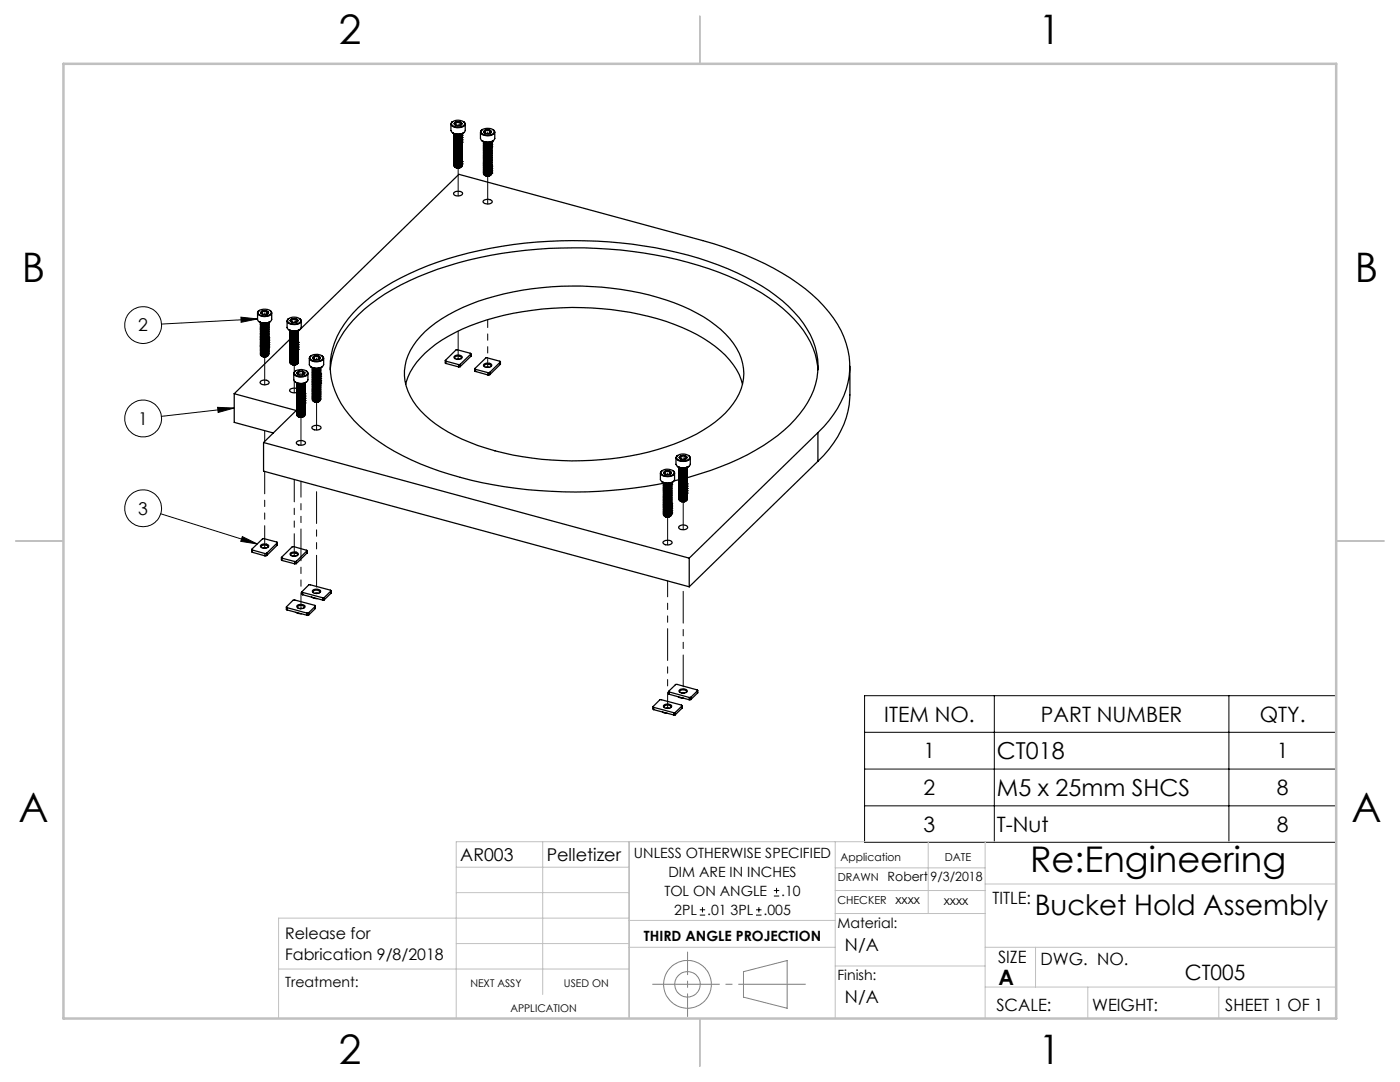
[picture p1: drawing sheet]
<svg xmlns="http://www.w3.org/2000/svg" width="279mm" height="216mm" viewBox="0 0 279 216" stroke-linecap="round" stroke-linejoin="round" font-family="sans-serif">
<g fill="none" stroke="#000" stroke-width=".2">
<path d="M48.1 63.3l3.3 .3-3.3 .7zM51.4 63.6l-19.2 1.1M43.4 81.3l3.3 .1-3.2 .9zM46.7 81.4l-14.5 1.7M32.1 102.5l19.3 6M48.4 107.1l3 1.4-3.4-.5zM172.5 138.8h94.2v29.3h-94.2zM198.4 138.8v29.3M245.3 138.8v29.3M172.5 153.5h94.2M172.5 146.1h94.2M154.4 178.8h1.1"/>
<path d="M154.4 177.7h1.1M155 177.2v1.1M172.5 160.8h94.2M139.7 182.6h1M139.7 181.5h1M140.2 181v1.1M150.9 182.6h1.1M150.9 181.5h1.1M151.4 181v1.1"/>
<circle cx="28.6" cy="64.9" r="3.7"/>
<circle cx="28.6" cy="83.5" r="3.7"/>
<circle cx="28.6" cy="101.4" r="3.7"/>
</g>
<g fill="none" stroke="#808080" stroke-width=".2">
<path d="M148.4 193.9l8.7-2.2v9.5l-8.7-2.2z"/>
<circle cx="137.2" cy="196.4" r="2.54"/>
<circle cx="137.2" cy="196.4" r="4.8"/>
</g>
<path d="M130.2 196.4h30.5" fill="none" stroke="#808080" stroke-width=".2" stroke-dasharray="15.2 1.3 1.3 1.3" stroke-dashoffset="1.9"/>
<path d="M137.2 190v12.8" fill="none" stroke="#808080" stroke-width=".2" stroke-dasharray="15.2 1.3 1.3 1.3" stroke-dashoffset="10.7"/>
<g fill="none" stroke="#c0c0c0" stroke-width=".2">
<path d="M91.1 178.1h34.5M91.1 173h34.5M108.3 168v30.4M125.6 168v35.2M166.7 168v35.2M166.7 177.7h29.9M166.7 173.2h29.9M185.2 168v14.3M196.6 168v35.2M196.6 176.4h70.1M266.7 168h-175.6v35.2M55.6 193.4h70"/>
<path d="M91.1 188.3h34.5M125.6 189h41.1M125.6 183.7h41.1M125.6 183.2h-70v20M166.7 182.3h29.9M166.7 192.8h29.9M196.6 197h70M196.6 189h70.1M206.7 189v8M217.1 197v6.2M243.2 197v6.2"/>
</g>
<path d="M139.7 3.2v9.5M3.1 107.9h9.6M266.7 107.9h9.5M139.7 203.2v9.6" fill="none" stroke="#c0c0c0" stroke-width=".25"/>
<path d="M12.7 12.7h254v190.5h-254z" fill="none" stroke="#c0c0c0" stroke-width=".5"/>
<path d="M48.4 107.1l3 1.4-3.4-.5zM43.4 81.3l3.3 .1-3.2 .9zM48.1 63.3l3.3 .3-3.3 .7z" fill="#000"/>
<g fill="none" stroke="#000" stroke-width=".25">
<path d="M90 24.8v1.2a1.75 1.75 0 0 0 2.9 0v-1.2M90.2 24.3a1.93 1.93 0 0 1 2.5 .2 .93 .93 0 0 1-1.2 .9l-.4-.1a.92 .92 0 0 1-1-.7zM90.3 26.5a2.08 2.08 0 0 0 2.3 0M90.3 24.3a.5 .5 0 0 0-.3 .5 .5 .5 0 0 0 .3 .4 1.87 1.87 0 0 0 2.6-.4l-.4-.5M90.5 38.5a1.19 1.19 0 0 1 1.8 .1 1.16 1.16 0 0 1-1.8 .1zM90.6 31.2h.1M90.6 30.8h.1M90.6 30.3h.1M90.6 29.8h.1M90.6 31.9a1 1 0 0 0 1.7-.1 .99 .99 0 0 1-1.7 .1zM90.6 31.2a1.03 1.03 0 0 0 1.7-.1 .97 .97 0 0 1-1.7 .1zM90.6 31a1.02 1.02 0 0 0 1.7-.1 1.02 1.02 0 0 1-1.7 .1z"/>
<path d="M90.6 29.6a1 1 0 0 0 1.7-.1 .95 .95 0 0 1-1.7 .1zM90.6 29.4a1.03 1.03 0 0 0 1.7-.2 .97 .97 0 0 1-1.7 .2zM90.6 29.1a1 1 0 0 0 1.7-.1 .95 .95 0 0 1-1.7 .1zM90.6 28.7a1.02 1.02 0 0 0 1.7-.1 .98 .98 0 0 1-1.7 .1zM90.6 28a1.05 1.05 0 0 0 1.7-.1 1 1 0 0 1-1.7 .1zM90.6 27.8a1 1 0 0 0 1.7-.1 .95 .95 0 0 1-1.7 .1zM90.6 27.6a1.05 1.05 0 0 0 1.7-.2 1 1 0 0 1-1.7 .2zM90.6 27.3a1 1 0 0 0 1.7-.1 .95 .95 0 0 1-1.7 .1zM90.6 26.6a1.03 1.03 0 0 0 1.6 .1 1.03 1.03 0 0 1-1.6-.1zM90.6 28.2v.1M90.6 28.5h.1M90.6 29.4h.1"/>
<path d="M90.6 30.5v.1M90.6 32.6h.1M90.6 32.8h.1M90.7 24.7l.1 .2M90.7 32.8l-.1 .2a.98 .98 0 0 0 1.7-.1M90.7 31.9l-.1 .2a.98 .98 0 0 0 1.7-.1 .95 .95 0 0 1-1.7 .1M90.7 31.5l-.1 .1a.98 .98 0 0 0 1.7-.1 .95 .95 0 0 1-1.7 .1M90.7 31.3l-.1 .1a.98 .98 0 0 0 1.7-.1 .99 .99 0 0 1-1.7 .1M90.7 30.3l-.1 .2a.98 .98 0 0 0 1.7-.1 .97 .97 0 0 1-1.7 .2M90.7 29.9l-.1 .1a.98 .98 0 0 0 1.7 0 .95 .95 0 0 1-1.7 .1M90.7 29.6l-.1 .2a1 1 0 0 0 1.7-.1 .97 .97 0 0 1-1.7 .1M91 24.3h.8"/>
<path d="M91 24.3l-.3 .4M91 24.3v.7M91.1 33.5h.7M91.8 24.3l.4 .4M91.8 24.3v.7M92.2 24.7a.91 .91 0 0 1-1.5 0M92.2 24.7l-.2 .3M92.2 26.8a.88 .88 0 0 1-.7 .7 .88 .88 0 0 1-.9-.4l.1-.2M92.2 33.1a.96 .96 0 0 1-1.4 .2M92.2 28.7a.8 .8 0 0 1-1.2 .5l-.4-.3a.99 .99 0 0 0 1.7-.1M92.2 26.6a.89 .89 0 0 1-.7 .7 .89 .89 0 0 1-.9-.5l.1-.1M92.3 27h.1"/>
<path d="M92.3 27.4h.1M92.3 27.9h.1M92.3 28.4h.1M92.3 32.2h.1M92.3 32.7h.1M92.3 32.7a.99 .99 0 0 1-1.7 .1M92.3 32.5a.99 .99 0 0 1-1.7 .1M92.3 32.2a.99 .99 0 0 1-1.7 .1 1.02 1.02 0 0 0 1.7 0M92.3 30.6a1.01 1.01 0 0 1-1.7 .2M92.3 30.2a1.01 1.01 0 0 1-1.7 .1M92.3 28.4a1.04 1.04 0 0 1-1.7 .1M92.3 28.1a.99 .99 0 0 1-1.7 .1"/>
<path d="M92.3 32.9a.99 .99 0 0 1-1.7 .2M92.3 30.7a.99 .99 0 0 1-1.7 .1M92.3 28.4a1.01 1.01 0 0 1-1.7 .1M92.3 27a1 1 0 0 1-1.7 .1M92.3 26.7a.95 .95 0 0 1-1.7 .1M92.3 28.1v.1M92.3 28.6h.1M92.3 30.2h.1M92.3 30.6v.1M92.3 30.9h.1M92.3 32.5h.1M92.3 32.9h.1"/>
<path d="M95.9 26.4v1.2a1.74 1.74 0 0 0 2.6 .5l.2-.4v-1.3M96.1 26a1.99 1.99 0 0 1 2.5 .1 .7 .7 0 0 1-.8 .8l-.8 .1a.91 .91 0 0 1-1-.9zM96.2 28.1a2.3 2.3 0 0 0 2.3 0M96.2 25.9h.1M96.5 32.1h.1M96.5 31.7h.1M96.5 31.2h.1M96.5 30.8h.1M96.5 30.3h.1M96.5 28.3h.1M96.5 34.4a1 1 0 0 0 1.6-.1 .95 .95 0 0 1-1.6 .1zM96.5 34.2a1.05 1.05 0 0 0 1.6-.1 1 1 0 0 1-1.6 .1z"/>
<path d="M96.5 33.9a1 1 0 0 0 1.6-.1 .95 .95 0 0 1-1.6 .1zM96.5 33.5a1 1 0 0 0 1.6-.1 .95 .95 0 0 1-1.6 .1zM96.5 32.3a1 1 0 0 0 1.6-.1v.1a1.02 1.02 0 0 1-1.6 0zM96.5 32.1a1.03 1.03 0 0 0 1.6-.1 .97 .97 0 0 1-1.6 .1zM96.5 31.9a1 1 0 0 0 1.6-.1 1.02 1.02 0 0 1-1.6 .1zM96.5 31.4a1 1 0 0 0 1.6-.1v.1a1.02 1.02 0 0 1-1.6 0zM96.5 31a1.02 1.02 0 0 0 1.6-.1 .98 .98 0 0 1-1.6 .1zM96.5 30.1a1 1 0 0 0 1.6-.1 .95 .95 0 0 1-1.6 .1zM96.5 29.8a1.05 1.05 0 0 0 1.6-.1 1 1 0 0 1-1.6 .1zM96.5 28.2a1.07 1.07 0 0 0 1.6 .1M96.5 28.3a1.04 1.04 0 0 0 1.6 0M96.5 28.5h.1"/>
<path d="M96.5 30.5v.1M96.5 32.6h.1M96.5 32.8h.1M96.5 33.3h.1M96.6 26.3a.94 .94 0 0 0 1.5 0M96.6 40l.8-.2 .6 .1 .2 .4a1.2 1.2 0 0 1-1.8 0zM96.6 26.3l.1 .2M96.6 34.5l-.1 .1a1.02 1.02 0 0 0 1.6-.1M96.6 33.5l-.1 .2a1.02 1.02 0 0 0 1.6-.1M96.6 32.8l-.1 .2a.98 .98 0 0 0 1.6-.1M96.6 32.6l-.1 .2a.98 .98 0 0 0 1.6-.1 1.04 1.04 0 0 1-1.6 .1M96.6 31.5l-.1 .1a1 1 0 0 0 1.6-.1 .97 .97 0 0 1-1.6 .2"/>
<path d="M96.6 31l-.1 .2a1 1 0 0 0 1.6-.1 .97 .97 0 0 1-1.6 .1M96.6 30.6l-.1 .1a1 1 0 0 0 1.6-.1M96.6 30.3l-.1 .2a.98 .98 0 0 0 1.6-.1 .97 .97 0 0 1-1.6 .2M96.6 29.4l-.1 .2a.98 .98 0 0 0 1.6-.1 .95 .95 0 0 1-1.6 .1M96.6 29.2l-.1 .2a1.02 1.02 0 0 0 1.6-.1M96.6 29l-.1 .1a.98 .98 0 0 0 1.6-.1 .95 .95 0 0 1-1.6 .1M96.6 28.7l-.1 .2a1.02 1.02 0 0 0 1.6-.1M96.9 25.9h.8M96.9 25.9l-.3 .4M96.9 25.9l.4 .1 .4-.1M96.9 25.9v.7M97.7 25.9l.4 .4"/>
<path d="M97.7 35.1h-.8M97.7 25.9v.7M98.1 26.3l-.2 .3M98.1 34.7a.94 .94 0 0 1-1.4 .2M98.1 28.4a.88 .88 0 0 1-.7 .7 .88 .88 0 0 1-.9-.5l.1-.1M98.1 28.3a.89 .89 0 0 1-.7 .6 .89 .89 0 0 1-.9-.5l.1-.1M98.1 28.4h.1M98.1 28.8h.1M98.1 29.3h.1M98.1 33.2h.1M98.1 33.6h.1M98.1 34.1h.1"/>
<path d="M98.1 34.5h.1M98.1 33.2a.99 .99 0 0 1-1.6 .1M98.1 32.5a.99 .99 0 0 1-1.6 .1M98.1 30.2a1.01 1.01 0 0 1-1.6 .1M98.1 34.5a1.01 1.01 0 0 1-1.6 .2M98.1 33.6a1 1 0 0 1-1.6 .1M98.1 32.9a.98 .98 0 0 1-1.6 .1M98.1 30.7a.99 .99 0 0 1-1.6 .1M98.1 29.3a1 1 0 0 1-1.6 .1M98.1 28.8a1 1 0 0 1-1.6 .1M98.1 28.6a.98 .98 0 0 1-1.6 .1M98.1 28.4a1.01 1.01 0 0 1-1.6 .1"/>
<path d="M98.1 28.6h.1M98.1 29.7h.1M98.1 30.2h.1M98.1 30.6v.1M98.1 30.9h.1M98.1 32.5h.1M98.1 32.9h.1M98.4 25.9l.1 .1a.46 .46 0 0 1 0 .8 1.9 1.9 0 0 1-2.6-.4l.3-.5M46.7 78.6l12.4 3.3-6.5 6.4M46.7 78.6v5.7l7.8 2.1M51.4 62.4v1.3a1.22 1.22 0 0 0 1.4 .8 1.13 1.13 0 0 0 1.4-.8v-1.3M51.6 62.1a1.95 1.95 0 0 1 2.5 .1l.1 .2a1.76 1.76 0 0 1-2.7 0z"/>
<path d="M51.7 64.2a2.21 2.21 0 0 0 2.2 0M51.8 61.9l-.1 .1a.46 .46 0 0 0-.2 .7 1.89 1.89 0 0 0 2.7-.2l-.3-.6M52 70.3h.1M52 66.4h.1M52 65.9h.1M52 65.5h.1M52 65h.1M52 64.6h.1M52 65.7h.1M52 66.1v.1M52 67.7v.1M52 68h.1"/>
<path d="M52 68.2h.1M52 68.4v.1M52 70v.1M52 70.5h.1M52 70a.97 .97 0 0 0 1.6-.1 .93 .93 0 0 1-1.6 .1zM52 69.6a.97 .97 0 0 0 1.6-.1 .93 .93 0 0 1-1.6 .1zM52 69.4a1.02 1.02 0 0 0 1.6-.1 .97 .97 0 0 1-1.6 .1zM52 68.7a.97 .97 0 0 0 1.6-.2 .93 .93 0 0 1-1.6 .2zM52 67.1a.97 .97 0 0 0 1.6-.1h.1a1.02 1.02 0 0 1-1.7 .1zM52 66.8a.97 .97 0 0 0 1.6-.1 .94 .94 0 0 1-1.6 .2zM52 66.4a1 1 0 0 0 1.6-.1 .94 .94 0 0 1-1.6 .1zM52 65.2a.97 .97 0 0 0 1.6-.1 .93 .93 0 0 1-1.6 .1z"/>
<path d="M52 65a1 1 0 0 0 1.6-.1h.1a1 1 0 0 1-1.7 .1zM52 64.3a1.03 1.03 0 0 0 1.6 0 .98 .98 0 0 1-1.6 0zM52 76.1l.6-.3a.99 .99 0 0 1 1.1 .5 1.17 1.17 0 0 1-1.8 .1zM52 62.4l.2 .2M52.1 70.5l-.1 .2a1 1 0 0 0 1.6-.1h.1a1 1 0 0 1-1.7 .1M52.1 69.6l-.1 .2a1 1 0 0 0 1.6-.1h.1a1.04 1.04 0 0 1-1.7 .1M52.1 68.9l-.1 .2a.98 .98 0 0 0 1.6-.1 .95 .95 0 0 1-1.6 .1M52.1 68.7l-.1 .2a1.03 1.03 0 0 0 1.6-.1M52.1 67.6l-.1 .1a.98 .98 0 0 0 1.6-.1 .94 .94 0 0 1-1.6 .2M52.1 67.1l-.1 .1a.98 .98 0 0 0 1.6 0 .95 .95 0 0 1-1.6 .1M52.1 66.4l-.1 .2a.98 .98 0 0 0 1.6-.1h.1a1.06 1.06 0 0 1-1.7 .1M52.1 65.5l-.1 .2a.98 .98 0 0 0 1.6-.1h.1a1 1 0 0 1-1.7 .1"/>
<path d="M52.1 65.3l-.1 .1a1 1 0 0 0 1.6-.1 .94 .94 0 0 1-1.6 .2M52.1 68.2l-.1 .2a1.03 1.03 0 0 0 1.6-.1M52.4 62h.8M52.4 62l-.4 .4M52.4 62l.4 .1 .4-.1M52.4 62v.7M52.5 71.2h.7M53.2 62l.4 .3M53.2 62v.7M53.6 62.3a.94 .94 0 0 1-1.6 .1M53.6 62.3l-.3 .4M53.6 70.8a.87 .87 0 0 1-1.4 .2"/>
<path d="M53.6 64.5a.83 .83 0 0 1-.6 .7 .83 .83 0 0 1-.8-.2l-.2-.1 .1-.3M53.6 70.4a.96 .96 0 0 1-1.6 .1M53.6 70.1a.98 .98 0 0 1-1.6 .2M53.6 68.1a.96 .96 0 0 1-1.6 .1M53.6 67.9a.96 .96 0 0 1-1.6 .1M53.6 67.4a.96 .96 0 0 1-1.6 .1 .99 .99 0 0 0 1.6 0M53.6 66a.96 .96 0 0 1-1.6 .1M53.6 65.8a.98 .98 0 0 1-1.6 .1M53.6 64.3v.2a1.05 1.05 0 0 1-1.6 0l.1-.1M53.6 70.2a.96 .96 0 0 1-1.6 .1M53.6 68.8a1 1 0 0 1-1.6 .1M53.6 68.3a.98 .98 0 0 1-1.6 .2"/>
<path d="M53.6 66.1a.96 .96 0 0 1-1.6 .1M53.6 65.8a.96 .96 0 0 1-1.6 .1M53.7 67.4h.1M53.7 67.9h.1M53.7 68.3h.1M53.7 68.8h.1M53.7 69.3h.1M53.7 64.7a.99 .99 0 0 1-1.7 .1M53.7 64.4a.98 .98 0 0 1-1.7 .2M53.7 65.8h.1M53.7 66v.1M53.7 68.1h.1"/>
<path d="M53.7 70.1v.1M53.7 70.4h.1M57.3 64v1.3a1.75 1.75 0 0 0 2.5 .5l.3-.5v-1.3M57.5 63.6a2 2 0 0 1 2.5 .2 .97 .97 0 0 1-1.2 .9l-.5-.1a.86 .86 0 0 1-.9-.7zM57.6 65.8a2 2 0 0 0 2.2 0M57.6 63.6a.5 .5 0 0 0-.2 .7 2.13 2.13 0 0 0 2.6 0l.1-.4-.3-.3M57.9 72.1h.1M57.9 71.6h.1M57.9 71.2h.1M57.9 67.3h.1M57.9 66.9h.1M57.9 66.4h.1"/>
<path d="M57.9 65.9h.1M57.9 66.1v.1M57.9 67.7v.1M57.9 68h.1M57.9 68.2h.1M57.9 68.4v.1M57.9 70v.1M57.9 70.5h.1M57.9 70.7v.1M57.9 70.3a1.02 1.02 0 0 0 1.6-.1 .97 .97 0 0 1-1.6 .1zM57.9 69.8a1.02 1.02 0 0 0 1.6-.1 .97 .97 0 0 1-1.6 .1zM57.9 65.9a1.04 1.04 0 0 0 1.6 0 .9 .9 0 0 1-.7 .6 .9 .9 0 0 1-.9-.4l.1-.1"/>
<path d="M57.9 65.9a1.1 1.1 0 0 0 1.6 .1M57.9 67.7l-11.2 10.9M57.9 64l.2 .2M58 72.1l-.1 .2a.95 .95 0 0 0 1.6-.1M58 71.2l-.1 .2a.95 .95 0 0 0 1.6-.1M58 70.3l-.1 .1a.95 .95 0 0 0 1.6 0 .94 .94 0 0 1-1.6 .1M58 69.2l-.1 .1a.99 .99 0 0 0 1.6 0 1 1 0 0 1-1.6 .1M58 68l-.1 .2a.95 .95 0 0 0 1.5 .1l.1-.2a.94 .94 0 0 1-1.6 .1M58 67.1l-.1 .2a.97 .97 0 0 0 1.6-.1M58 68.7l-.1 .2a.99 .99 0 0 0 1.6-.1 1 1 0 0 1-1.6 .1M58 68.2l-.1 .2a.99 .99 0 0 0 1.6-.1 .98 .98 0 0 1-1.6 .2M58.3 63.6l-.4 .4"/>
<path d="M58.3 63.6v.7M58.3 72.8h.8M58.6 74.5v1.3a1.71 1.71 0 0 0 2.6 .4l.3-.4v-1.3M58.9 74.1a1.89 1.89 0 0 1 2.4 .2 .93 .93 0 0 1-1.2 .8l-.8-.1a.64 .64 0 0 1-.6-.7zM58.9 76.2a2.21 2.21 0 0 0 2.3 0M59 74h-.1a.52 .52 0 0 0-.2 .8 2.2 2.2 0 0 0 2.7 0 .5 .5 0 0 0-.3-.8M59.1 63.6l.4 .4M59.1 63.6h-.8M59.1 63.6v.7M59.2 77.5h.1M59.2 77.1h.1M59.2 76.6h.1"/>
<path d="M59.2 79.8a1 1 0 0 0 1.7-.1 .96 .96 0 0 1-1.7 .1zM59.2 79.6a1.05 1.05 0 0 0 1.7-.1 1 1 0 0 1-1.7 .1zM59.2 79.1a1.05 1.05 0 0 0 1.7-.1 1 1 0 0 1-1.7 .1zM59.2 78.9a1 1 0 0 0 1.7-.1 .96 .96 0 0 1-1.7 .1zM59.2 78.4a1.02 1.02 0 0 0 1.7 0 .98 .98 0 0 1-1.7 0zM59.2 78.2a1 1 0 0 0 1.7-.1 1 1 0 0 1-1.7 .1zM59.2 77.1a1.03 1.03 0 0 0 1.7-.2 .98 .98 0 0 1-1.7 .2zM59.2 77.5h-.7l-.6 .1-.1 .2a.9 .9 0 0 0 1.4 .5M59.2 78h.1M59.2 78.2h.1M59.2 78.7h.1M59.3 74.4l.1 .2"/>
<path d="M59.3 78.5l-.1 .1a.98 .98 0 0 0 1.7 0M59.3 77.6l-.1 .1a.98 .98 0 0 0 1.7-.1 1 1 0 0 1-1.7 .2M59.3 77.3l-.1 .2a1 1 0 0 0 1.7-.1 .98 .98 0 0 1-1.7 .1M59.3 76.4l-.1 .2a1.05 1.05 0 0 0 1.7 0v-.2a1.01 1.01 0 0 1-1.7 0 1.03 1.03 0 0 0 1.6 0M59.3 79.2l-.1 .1a.98 .98 0 0 0 1.7-.1 .96 .96 0 0 1-1.7 .1M59.3 77.1l-.1 .2a.98 .98 0 0 0 1.7-.1 .96 .96 0 0 1-1.7 .1M59.5 64a1 1 0 0 1-1.6 0M59.5 64l-.3 .2M59.5 72.4a.91 .91 0 0 1-1.4 .2M59.5 66.1v.2a1.05 1.05 0 0 1-1.6 .1l.1-.2M59.5 72a.98 .98 0 0 1-1.6 .1M59.5 71.8a.96 .96 0 0 1-1.6 .1 .99 .99 0 0 0 1.6-.1"/>
<path d="M59.5 71.5a.98 .98 0 0 1-1.6 .1M59.5 71a.98 .98 0 0 1-1.6 .2M59.5 70.8a.96 .96 0 0 1-1.6 .1 .95 .95 0 0 0 1.6 0M59.5 70.6a.98 .98 0 0 1-1.6 .1M59.5 69.9a.96 .96 0 0 1-1.6 .1M59.5 69.5a.96 .96 0 0 1-1.6 .1 .95 .95 0 0 0 1.6-.1M59.5 69a.96 .96 0 0 1-1.6 .1 .95 .95 0 0 0 1.6-.1M59.5 68.5a.96 .96 0 0 1-1.6 .2 .95 .95 0 0 0 1.6-.1M59.5 67.9a.96 .96 0 0 1-1.6 .1M59.5 67.6a.96 .96 0 0 1-1.6 .1M59.5 67.4a.96 .96 0 0 1-1.6 .1 .99 .99 0 0 0 1.6 0M59.5 67a.96 .96 0 0 1-1.6 .1 .99 .99 0 0 0 1.6-.1"/>
<path d="M59.5 66.7a.98 .98 0 0 1-1.6 .2M59.5 66.5a.96 .96 0 0 1-1.6 .1 .99 .99 0 0 0 1.6-.1M59.5 72.2a.96 .96 0 0 1-1.6 .2M59.5 72a.96 .96 0 0 1-1.6 .1M59.5 71.5a.96 .96 0 0 1-1.6 .1M59.5 71.3a.98 .98 0 0 1-1.6 .1M59.5 71.1a.96 .96 0 0 1-1.6 .1M59.5 70.6a.96 .96 0 0 1-1.6 .1M59.5 70a.96 .96 0 0 1-1.6 .1M59.5 67.9a1.01 1.01 0 0 1-1.6 .1M59.5 67.7a.96 .96 0 0 1-1.6 .1M59.5 67.2a.96 .96 0 0 1-1.6 .1"/>
<path d="M59.5 66.7a.96 .96 0 0 1-1.6 .2M59.5 66.3a.96 .96 0 0 1-1.6 .1M59.5 66.1a.96 .96 0 0 1-1.6 .1M59.5 68.3h.1M59.5 68.8h.1M59.5 69.3h.1M59.5 69.7h.1M59.5 66v.1M59.5 66.3h.1M59.5 66.5h.1M59.5 66.7h.1M59.5 67h.1"/>
<path d="M59.5 67.2h.1M59.5 67.4v.1M59.5 67.6v.1M59.5 67.9h.1M59.5 68.1h.1M59.5 68.5v.1M59.5 69h.1M59.5 69.5h.1M59.5 69.9v.1M59.5 70.1v.1M59.5 70.4h.1M59.5 70.6h.1"/>
<path d="M59.5 70.8v.1M59.5 71v.1M59.5 71.3h.1M59.5 71.5h.1M59.5 71.8h.1M59.5 72h.1M59.5 72.2h.1M59.7 74.1h.7M59.7 74.1l-.4 .3M59.7 74.1v.7M59.9 65.7l-.4 .4M60 65.6l31.6-30.8 48.7 13.2a55.1 55.1 0 0 1 21.7 10.7 20.4 20.4 0 0 1 7.5 12.5 16.8 16.8 0 0 1-4.1 12.8l-2.2 2.3"/>
<path d="M60.4 74.1l.4 .3M60.4 74.1v.7M60.8 74.4a.94 .94 0 0 1-1.5 0M60.8 74.4l-.2 .3M60.9 76.6v.2a1 1 0 0 1-1.7 0l.1-.1M60.9 78.6h.1M60.9 79h.1M60.9 79.5h.1M60.9 79.9h.1M60.9 77.9a1 1 0 0 1-1.7 .1M60.9 78.6a1.03 1.03 0 0 1-1.7 .1M60.9 76.7a.96 .96 0 0 1-1.7 .1"/>
<path d="M60.9 76.5a.98 .98 0 0 1-1.7 .1M60.9 77.9h.1M60.9 78.3v.1M61.7 71.5v1.2a1.71 1.71 0 0 0 2.6 .5l.3-.4v-1.3M62 71.1a1.88 1.88 0 0 1 2.5 .1 .93 .93 0 0 1-1.3 .9l-.4-.1a.92 .92 0 0 1-1-.7zM62 73.2a2.24 2.24 0 0 0 2.3 0M62.1 71h-.1a.5 .5 0 0 0-.2 .5 .5 .5 0 0 0 .3 .4 1.87 1.87 0 0 0 2.5-.4l-.3-.5M62.3 78.8h.1M62.3 78.4h.1M62.3 77.9h.1M62.3 77.5h.1M62.3 73.6h.1"/>
<path d="M62.3 79.1a1 1 0 0 0 1.7-.1 1 1 0 0 1-1.7 .1zM62.3 78.4a1.03 1.03 0 0 0 1.7-.2 .98 .98 0 0 1-1.7 .2zM62.3 77.7a1 1 0 0 0 1.7-.1 .96 .96 0 0 1-1.7 .1zM62.3 77.5a1.03 1.03 0 0 0 1.7-.2 .98 .98 0 0 1-1.7 .2zM62.3 76.6a1.05 1.05 0 0 0 1.7-.2 1 1 0 0 1-1.7 .2zM62.3 76.1a1.05 1.05 0 0 0 1.7-.1 1 1 0 0 1-1.7 .1zM62.3 75.8a1 1 0 0 0 1.7-.1 .96 .96 0 0 1-1.7 .1zM62.3 75.6a1.05 1.05 0 0 0 1.7-.1 1 1 0 0 1-1.7 .1zM62.3 75.4a1 1 0 0 0 1.7-.1 .96 .96 0 0 1-1.7 .1zM62.3 74.9a1.02 1.02 0 0 0 1.7 0 .98 .98 0 0 1-1.7 0zM62.3 74.3a1 1 0 0 0 1.7-.1 1 1 0 0 1-1.7 .1zM62.3 74a1 1 0 0 0 1.7-.1 .96 .96 0 0 1-1.7 .1z"/>
<path d="M62.3 74.5h.1M62.3 74.7v.1M62.3 75.2h.1M62.3 76.8h.1M62.3 77h.1M62.3 77.2v.1M62.3 79.1h.1M62.3 79.3h.1M62.3 79.5v.1M62.4 79.6l-.1 .1a.98 .98 0 0 0 1.7-.1 .98 .98 0 0 1-1.7 .2M62.4 78.6l-.1 .2a1 1 0 0 0 1.7-.1 .98 .98 0 0 1-1.7 .1M62.4 77.7l-.1 .2a1 1 0 0 0 1.7-.1 .98 .98 0 0 1-1.7 .1"/>
<path d="M62.4 76.6l-.1 .1a.98 .98 0 0 0 1.7 0 .98 .98 0 0 1-1.7 .1M62.4 76.1l-.1 .2a.98 .98 0 0 0 1.7-.1 .96 .96 0 0 1-1.7 .1M62.4 71.4l.1 .2M62.4 78.4l-.1 .2a.98 .98 0 0 0 1.7-.1 .96 .96 0 0 1-1.7 .1M62.4 78l-.1 .1a.98 .98 0 0 0 1.7-.1 .96 .96 0 0 1-1.7 .1M62.4 74.3l-.1 .1a.98 .98 0 0 0 1.7 0M62.8 71h.7M62.8 71l-.4 .4M62.8 71v.7M63.5 71l.4 .4M63.5 71v.8M63.9 71.4a.91 .91 0 0 1-1.5 0"/>
<path d="M63.9 71.4l-.2 .3M63.9 73.4a1.03 1.03 0 0 1-1.6-.1 1 1 0 0 0 1.7 .1M64 79.8a.96 .96 0 0 1-1.5 .2M64 73.6v.1a1 1 0 0 1-1.7 .1l.1-.2M64 73.3a.91 .91 0 0 1-.8 .6 .91 .91 0 0 1-.9-.3l.1-.2M64 74.6h.1M64 75.1h.1M64 75.5h.1M64 76h.1M64 76.4h.1M64 79.4a1 1 0 0 1-1.7 .1M64 79.2a1 1 0 0 1-1.7 .1"/>
<path d="M64 77.1a1 1 0 0 1-1.7 .1M64 76.9a1.03 1.03 0 0 1-1.7 .1M64 75.1a1 1 0 0 1-1.7 .1M64 74.6a1 1 0 0 1-1.7 .1M64 77.2a1 1 0 0 1-1.7 .1M64 76.9a1 1 0 0 1-1.7 .1M64 74.4a1 1 0 0 1-1.7 .1M64 73.7a1 1 0 0 1-1.7 .1M64 73.4a.98 .98 0 0 1-1.7 .2M64 74.4h.1M64 74.8v.1M64 76.9h.1"/>
<path d="M64 77.1v.1M64 79.2h.1M64 79.4h.1M64.2 71h.1M65.9 73.8a16.5 16.5 0 0 1 5.6-11 43.6 43.6 0 0 1 17.8-9.7 88.3 88.3 0 0 1 54.1 1.2 38 38 0 0 1 16.1 10.5 15.3 15.3 0 0 1 3.7 9M81 76.7a14.1 14.1 0 0 1 6-8 43.1 43.1 0 0 1 19.3-6.8 59.1 59.1 0 0 1 29.9 3.5 22.5 22.5 0 0 1 10.8 8.4l.5 1 .7 1.9M84.8 66.1a34.7 34.7 0 0 1 15.8-7.5 62.3 62.3 0 0 1 34 1.8 25.2 25.2 0 0 1 11.8 8.1 9.8 9.8 0 0 1-.8 13 29.1 29.1 0 0 1-14.4 8.2 61.9 61.9 0 0 1-35.8-.8 27.1 27.1 0 0 1-12.3-7.9 9.9 9.9 0 0 1 0-13zM88.9 72v.5h.1M89 72.1l2.5 .6M89 72.5l2.5 .7M89 72.1v.4M90.7 71.1l.8-.3a.65 .65 0 0 1 .8 .5 .99 .99 0 0 1-1.7-.1z"/>
<path d="M90.8 71.6l-.1-.2a.84 .84 0 0 1 1.4 0l-.1 .2M91.2 71.7h.5M91.4 71.7h.1M91.5 72.7v.5M91.8 72.7h-.3M91.8 73.2h-.3M91.8 72.7v.5M93.9 70.7v-.2l-2.9-.7-2.1 2.1 .1 .2M93.9 70.7l-2.1 2M93.9 70.7v.4M93.9 71.1l-2.1 2.1M94 70.6l-.1 .5"/>
<path d="M94.8 73.6v.4l.1 .1M94.9 73.7l2.5 .7M94.9 74.1l2.5 .7M94.9 73.7v.4M96.6 72.7l.8-.2a.6 .6 0 0 1 .7 .4 1.02 1.02 0 0 1-1.6-.1zM96.7 73.2l-.1-.2a.84 .84 0 0 1 1.4 0l-.1 .2M97 73.3h.6M97.3 73.3h.1M97.4 74.4v.4M97.8 74.3l-.4 .1M97.8 74.8h-.4M97.8 74.3v.5"/>
<path d="M99.8 72.2l-.1-.1-2.8-.7-2.1 2.1 .1 .2M99.8 72.2l-2 2.1M99.8 72.2v.5M99.8 72.7l-2 2.1M99.9 72.2l-.1 .5M169.6 73.1v5.7a18.4 18.4 0 0 1-6.4 13.2M52.6 88.3l84.9 23.1M52.6 88.3v5.7l84.9 23.1M59.2 88.2l.5-.3h.6a.54 .54 0 0 1 .7 .6 1.23 1.23 0 0 1-1.9-.1zM59.2 82.3h.1M59.2 81.9h.1M59.2 81.4h.1"/>
<path d="M59.2 82.5a1 1 0 0 0 1.7-.1 .96 .96 0 0 1-1.7 .1zM59.2 82.3a1.03 1.03 0 0 0 1.7-.1 .98 .98 0 0 1-1.7 .1zM59.2 82.1a1 1 0 0 0 1.7-.1 .96 .96 0 0 1-1.7 .1zM59.2 81.6a1 1 0 0 0 1.7-.1 .96 .96 0 0 1-1.7 .1zM59.2 80.3a1 1 0 0 0 1.7-.1 .96 .96 0 0 1-1.7 .1zM59.2 80a1.05 1.05 0 0 0 1.7-.1 1 1 0 0 1-1.7 .1zM59.2 80.3h.1M59.2 80.5h.1M59.2 80.7v.1M59.2 81h.1M59.2 82.5v.1M59.3 82.6l-.1 .2a1 1 0 0 0 1.7-.1"/>
<path d="M59.3 80.8l-.1 .1a1 1 0 0 0 1.7-.1 .98 .98 0 0 1-1.7 .2M59.3 81.7l-.1 .1a1 1 0 0 0 1.7-.1 .98 .98 0 0 1-1.7 .2M59.3 81.2l-.1 .2a1 1 0 0 0 1.7-.1 .98 .98 0 0 1-1.7 .1M59.3 81l-.1 .1a.98 .98 0 0 0 1.7 0 .96 .96 0 0 1-1.7 .1M59.7 83.2h.7M60.8 82.8a.93 .93 0 0 1-1.4 .2M60.9 80.4h.1M60.9 80.6a1 1 0 0 1-1.7 .1M60.9 80.4a1.06 1.06 0 0 1-1.7 .1M60.9 82.7a1 1 0 0 1-1.7 .1M60.9 80.6a1 1 0 0 1-1.7 .2M60.9 80.4a1.03 1.03 0 0 1-1.7 .1"/>
<path d="M60.9 80.6h.1M60.9 82.7h.1M62.3 85.2l.5-.3h.6l.7 .4a1.06 1.06 0 0 1-1.9 0zM62.8 80.2h.7M131.8 94.4v1.3a1.73 1.73 0 0 0 2.8 0v-1.3M132 94a1.99 1.99 0 0 1 2.5 .1 .92 .92 0 0 1-1.2 .9h-.4a.92 .92 0 0 1-1-.8zM132.1 96.1a2.03 2.03 0 0 0 2.2 0M132.2 93.9h-.1a.5 .5 0 0 0-.3 .5 .5 .5 0 0 0 .4 .5l1.1 .2a1.33 1.33 0 0 0 1.3-.7l-.3-.5M132.4 99.5h.1M132.4 99h.1M132.4 98.6h.1M132.4 98.1h.1"/>
<path d="M132.4 99.9a1 1 0 0 0 1.7-.1 .96 .96 0 0 1-1.7 .1zM132.4 99.5a1.03 1.03 0 0 0 1.7-.2 .98 .98 0 0 1-1.7 .2zM132.4 98.8a1.02 1.02 0 0 0 1.7-.1 .98 .98 0 0 1-1.7 .1zM132.4 98.3a1 1 0 0 0 1.7-.1 .96 .96 0 0 1-1.7 .1zM132.4 97.9a1 1 0 0 0 1.7-.1 .96 .96 0 0 1-1.7 .1zM132.4 97.2a1.05 1.05 0 0 0 1.7-.1 1 1 0 0 1-1.7 .1zM132.4 96.9a1 1 0 0 0 1.7-.1 .96 .96 0 0 1-1.7 .1zM132.4 96.3a1.07 1.07 0 0 0 1.6 0 .9 .9 0 0 1-.7 .6 .9 .9 0 0 1-.9-.5l.1-.1M132.4 96.3a1.1 1.1 0 0 0 1.6 0M132.4 96.3h.1M132.4 96.7v.1M132.4 98.3v.1"/>
<path d="M132.5 94.3a.95 .95 0 0 0 1.1 .4M132.5 99.1l-.1 .1a.98 .98 0 0 0 1.7-.1 .96 .96 0 0 1-1.7 .1M132.5 97.2l-.1 .2a.98 .98 0 0 0 1.7-.1 .96 .96 0 0 1-1.7 .1M132.5 94.3l.1 .2M132.8 94l-.3 .3M132.8 94v.7M133.6 93.9l.4 .4M133.6 93.9l-.8 .1M133.6 93.9v.8M134 94.3l-.4 .4M134 94.3l-.2 .3M134 96.4l.1 .3a1.08 1.08 0 0 1-1.7 0"/>
<path d="M134 99.4l.1 .2a1 1 0 0 1-1.7 .1l.1-.2M134 98.8l.1 .1a1.05 1.05 0 0 1-1.7 .1M134 97.4l.1 .2a1.05 1.05 0 0 1-1.7 0l.1-.2M134.1 96.6h.1M134.1 98.4a1.03 1.03 0 0 1-1.7 .2M134.1 98a1.03 1.03 0 0 1-1.7 .1M134.1 99.6a1 1 0 0 1-1.7 .1M134.1 98.9a.98 .98 0 0 1-1.7 .1M134.1 98.5a1 1 0 0 1-1.7 .1M134.1 97.5a.98 .98 0 0 1-1.7 .1v.1M134.1 96.6a1.03 1.03 0 0 1-1.7 .2M134.1 96.4a.98 .98 0 0 1-1.7 .1"/>
<path d="M134.1 96.4h.1M134.1 97v.1M134.1 98h.1M134.1 98.4v.1M134.1 98.7h.1M134.9 91.3v1.3a1.76 1.76 0 0 0 2.9 .1v-1.4M135.1 90.9a1.99 1.99 0 0 1 2.5 .2 .92 .92 0 0 1-1.2 .9l-.4-.1a.92 .92 0 0 1-1-.7zM135.2 93.1a2.08 2.08 0 0 0 2.3 0M135.3 90.9h-.1a.5 .5 0 0 0-.3 .5 .5 .5 0 0 0 .4 .4 1.87 1.87 0 0 0 2.5-.4l-.4-.5M135.5 99.4h.1M135.5 95.5h.1M135.5 95.1h.1"/>
<path d="M135.5 94.6h.1M135.5 94.2h.1M135.5 99.2a1 1 0 0 0 1.7-.1 .95 .95 0 0 1-1.7 .1zM135.5 99a1.05 1.05 0 0 0 1.7-.2 1 1 0 0 1-1.7 .2zM135.5 98.5a1.05 1.05 0 0 0 1.7-.1 1 1 0 0 1-1.7 .1zM135.5 98.2a1 1 0 0 0 1.7-.1 .95 .95 0 0 1-1.7 .1zM135.5 97.3a1.02 1.02 0 0 0 1.7 0 .98 .98 0 0 1-1.7 0zM135.5 96.9a1 1 0 0 0 1.7-.1 .95 .95 0 0 1-1.7 .1zM135.5 96.4a1 1 0 0 0 1.7-.1 .95 .95 0 0 1-1.7 .1zM135.5 96.2a1 1 0 0 0 1.7-.1 1.02 1.02 0 0 1-1.7 .1zM135.5 95.7a1 1 0 0 0 1.7-.1v.1a1.02 1.02 0 0 1-1.7 0zM135.5 94.8a1 1 0 0 0 1.7-.1 .95 .95 0 0 1-1.7 .1z"/>
<path d="M135.5 94.2a1.03 1.03 0 0 0 1.7-.2v.1a.99 .99 0 0 1-1.7 .1zM135.5 93.9a1 1 0 0 0 1.7-.1 .95 .95 0 0 1-1.7 .1zM135.5 93.2a1.1 1.1 0 0 0 1.6 .1M135.5 93.2v.1M135.5 94.8v.1M135.5 96.9h.1M135.5 97.1v.1M135.5 97.6h.1M135.5 99.2h.1M135.5 95.7l-1 .3M135.6 99.5l-.1 .1a.98 .98 0 0 0 1.7-.1M135.6 91.3l.1 .2"/>
<path d="M135.6 98.5l-.1 .2a.98 .98 0 0 0 1.7-.1 .95 .95 0 0 1-1.7 .1M135.6 97.6l-.1 .2a.98 .98 0 0 0 1.7-.1 .95 .95 0 0 1-1.7 .1M135.6 95.3l-.1 .2a1 1 0 0 0 1.7-.1 .97 .97 0 0 1-1.7 .1M135.6 95.1l-.1 .2a.98 .98 0 0 0 1.7-.1M135.6 94.2l-.1 .1a.98 .98 0 0 0 1.7 0 .95 .95 0 0 1-1.7 .1M135.6 93.5l-.1 .2a1 1 0 0 0 1.7-.1 .99 .99 0 0 1-1.7 .1M135.9 90.9l-.3 .4M135.9 90.9v.7M136.7 90.9l.4 .4M136.7 90.9h-.8M136.7 90.9v.7M137.1 91.3a.91 .91 0 0 1-1.5 0"/>
<path d="M137.1 91.3l-.2 .2M137.1 99.7a.96 .96 0 0 1-1.4 .2M137.1 97.8l.1 .2a1.08 1.08 0 0 1-1.7 0 1 1 0 0 0 1.7-.1M137.1 97.3a.9 .9 0 0 1-.7 .7 .9 .9 0 0 1-.9-.4M137.1 96.4a.88 .88 0 0 1-.7 .7 .88 .88 0 0 1-.9-.5l.1-.1M137.1 95.7a.88 .88 0 0 1-.7 .7 .88 .88 0 0 1-.9-.5l.1-.1M137.1 94.4l.1 .1a1.05 1.05 0 0 1-1.7 .1l.1-.2M137.1 93.2a.89 .89 0 0 1-.7 .7 .89 .89 0 0 1-.9-.5l.1-.1M137.1 93.2a1.07 1.07 0 0 1-1.6 .1M137.2 96.6h.1M137.2 97h.1M137.2 97.5h.1"/>
<path d="M137.2 97.9h.1M137.2 98.4h.1M137.2 99.3a1.01 1.01 0 0 1-1.7 .1M137.2 97a.99 .99 0 0 1-1.7 .1M137.2 94.9a1.01 1.01 0 0 1-1.7 .2M137.2 99.6a.99 .99 0 0 1-1.7 .1M137.2 99.3a.99 .99 0 0 1-1.7 .1M137.2 97.5a1.01 1.01 0 0 1-1.7 .1M137.2 96.6a1.02 1.02 0 0 1-1.7 .1M137.2 95.8a.95 .95 0 0 1-1.7 .2M137.2 95.2a1.02 1.02 0 0 1-1.7 .1M137.2 95a.99 .99 0 0 1-1.7 .1"/>
<path d="M137.2 94.5a.99 .99 0 0 1-1.7 .1M137.2 93.3a.95 .95 0 0 1-1.7 .2M137.2 95.3a49.7 49.7 0 0 0 19.3-9.4 17.8 17.8 0 0 0 6.7-11.7 15.3 15.3 0 0 0-4.7-11.9 39.2 39.2 0 0 0-15.1-9.4 87.9 87.9 0 0 0-47.7-2.9 55 55 0 0 0-21.8 9.3 19.5 19.5 0 0 0-7.8 11.5 14.6 14.6 0 0 0 3.6 12 37.3 37.3 0 0 0 16.1 10.5 87.4 87.4 0 0 0 43.1 3.7l3.5-.6M137.2 94.5h.1M137.2 94.9v.1M137.2 95.2h.1M137.2 97.2v.1M137.2 98.8h.1M137.2 99.3h.1M137.2 99.5v.1M163.2 86.3l-25.7 25.1M163.2 86.3v5.7"/>
<path d="M163.2 92l-25.7 25.1M50.3 109.6l.1 .6M50.4 109.7l-.1-.1 2.3-2.1 2.7 .7-2.1 2.2M50.4 109.7l2.5 .8M50.4 110.2l2.5 .7M50.4 109.7v.5M52.1 108.8l.8-.3a.6 .6 0 0 1 .7 .5 1.02 1.02 0 0 1-1.6-.1zM52.2 109.3l-.1-.1a.74 .74 0 0 1 .7-.5 .74 .74 0 0 1 .7 .4l-.1 .2M52.5 109.4h.6M52.8 109.4h.1M52.9 110.5v.4M53.2 110.4l-.3 .1"/>
<path d="M53.2 110.8l-.3 .1M53.2 110.4v.4M55.3 108.8l-2.1 2M55.4 108.7l-.1 .1M55.4 108.3l-.1 .5M56.2 111.3l.1 .5M56.3 111.4l2.5 .6M56.3 111.8l2.5 .7M56.3 111.4v.4M58 110.3l.5-.1a.86 .86 0 0 1 1 .4 1.02 1.02 0 0 1-1.6-.1zM58.1 110.9l-.1-.1a.74 .74 0 0 1 .7-.5 .74 .74 0 0 1 .7 .4l-.1 .2M58.4 111h.6"/>
<path d="M58.7 111h.1M58.8 112v.5M59.1 112h-.3M59.1 112.5h-.3M59.1 112v.5M60.3 118.1v.5l.1 .1M60.4 118.2l-.1-.2 1.5-1.3 4.2 1.1 .1 .1-1.4 1.3M60.4 118.2l4 1.1M60.4 118.7l4 1M60.4 118.2v.5M61.2 109.9v-.1l-2.8-.7-2.2 2.1 .1 .2M61.2 110.3v.1"/>
<path d="M61.2 109.9v.5M61.2 109.9l-2.1 2.1M61.2 110.4l-2.1 2.1M62.2 119.1l1.1 .4M62.4 117.8l.9-.3a.65 .65 0 0 1 .7 .5 .99 .99 0 0 1-1.7-.1zM62.5 118.3v-.2a.84 .84 0 0 1 1.4 0l-.2 .2M62.9 118.4h.5M63.1 118.4h.1M64.4 119.3v.4M64.7 119.2l-.3 .1M64.7 119.7h-.3M64.7 119.2v.5"/>
<path d="M66 118.4l-1.3 1.3M66.1 118.4h-.1M66.1 117.9l-.1 .5M132.4 108.1l.8-.3a.75 .75 0 0 1 .9 .6 1.23 1.23 0 0 1-1.8-.1zM132.4 102.4a1.05 1.05 0 0 0 1.7-.1 1 1 0 0 1-1.7 .1zM132.4 102.2a1 1 0 0 0 1.7-.1 .96 .96 0 0 1-1.7 .1zM132.4 101.5a1.05 1.05 0 0 0 1.7-.1 1 1 0 0 1-1.7 .1zM132.4 100.4a1 1 0 0 0 1.7-.1 .96 .96 0 0 1-1.7 .1zM132.4 100.2a1 1 0 0 0 1.7-.2 1 1 0 0 1-1.7 .2zM132.4 100.4h.1M132.4 100.6h.1M132.4 101.1h.1"/>
<path d="M132.5 102.5l-.1 .1a.98 .98 0 0 0 1.7 0 .98 .98 0 0 1-1.7 .1M132.5 101.6l-.1 .1a.98 .98 0 0 0 1.7-.1 .96 .96 0 0 1-1.7 .1M132.5 101.8l-.1 .2a1.02 1.02 0 0 0 1.7-.1M132.5 101.1l-.1 .1a.98 .98 0 0 0 1.7 0 .96 .96 0 0 1-1.7 .1M132.5 100.6l-.1 .2a.98 .98 0 0 0 1.7-.1M132.9 103.1h.7M134 102.7a.96 .96 0 0 1-1.4 .2M134 100.8l.1 .2a1.05 1.05 0 0 1-1.7 0l.1-.1M134 100.4l.1 .1a1.02 1.02 0 0 1-1.7 .1M134.1 100.5h.1M134.1 101h.1M134.1 101.4h.1"/>
<path d="M134.1 101.9h.1M134.1 102.3h.1M134.1 101.9a1 1 0 0 1-1.7 .1M134.1 101a1.03 1.03 0 0 1-1.7 .1M134.1 100.8a.98 .98 0 0 1-1.7 0M134.1 100.5a1.06 1.06 0 0 1-1.7 .1M134.1 100.7v.1M135.5 105.1l.8-.4a.76 .76 0 0 1 .9 .6 1.19 1.19 0 0 1-1.8-.1zM136 100.1h.7M137.5 111.4v5.7M57.2 121.1v.5l.1 .1M57.3 121.2l-.1-.1 1.5-1.4 4.2 1.1v.2l-1.3 1.3"/>
<path d="M57.3 121.2v.5M57.3 121.2l4 1.1M57.3 121.7l4 1.1M59.1 122.2l1 .3M59.3 120.8l.8-.2a.67 .67 0 0 1 .8 .5 1.02 1.02 0 0 1-1.7-.1zM59.4 121.3v-.2a.84 .84 0 0 1 1.3 .1l-.1 .1M59.8 121.4h.5M60 121.5h.1M61.3 122.3v.5M61.6 122.3h-.3M61.6 122.7l-.3 .1M61.6 122.3v.4"/>
<path d="M62.9 121.4h.1M62.9 120.9v.5M62.9 121.4l-1.3 1.3M133.4 138v.5h.2M133.6 138.1l3.9 1.1M133.6 138.5l3.9 1.1M133.6 138.1v.4M135.3 139l1.1 .3M135.6 137.7l.8-.3a.67 .67 0 0 1 .8 .5 1.02 1.02 0 0 1-1.7-.1zM135.7 138.2l-.1-.2a.84 .84 0 0 1 1.4 0l-.1 .2M136.1 138.3h.5M136.3 138.3h.1"/>
<path d="M137.5 139.2v.4M137.9 139.1l-.4 .1M137.9 139.6h-.4M137.9 139.1v.5M139.2 137.8l-.1-.1-4.2-1.1-1.5 1.4 .2 .1M139.2 137.8l-1.3 1.3M139.2 137.8v.5M139.2 138.3l-1.3 1.3M130.3 141v.5l.2 .1M130.5 141.1l3.9 1.1M130.5 141.6l3.9 1.1M130.5 141.1v.5"/>
<path d="M132.2 142.1l1.1 .2M132.5 140.7l.8-.2a.67 .67 0 0 1 .8 .4 1.02 1.02 0 0 1-1.7 0zM132.6 141.2l-.1-.2a.84 .84 0 0 1 1.4 .1l-.1 .1M133 141.3h.5M133.2 141.4h.1M134.4 142.2v.5M134.8 142.2h-.4M134.8 142.6l-.4 .1M134.8 142.2v.4M136.1 140.9l-.1-.2-4.2-1.1-1.5 1.4 .2 .1M136.1 140.9l-1.3 1.3M136.1 141.3l-1.3 1.3"/>
<path d="M136.1 140.9v.4M136.1 140.8v.5"/>
</g>
<g fill="none" stroke="#000" stroke-width=".2" stroke-dasharray="6.3 1.3 1.3 1.3 1.3 1.3">
<path d="M91.4 39.1v-5.6M91.4 25.1v-.4M92.6 24.3a.47 .47 0 0 1 .1 .7 2.11 2.11 0 0 1-2.6 0 .48 .48 0 0 1 .2-.7M97.3 26.7v-.4M98.5 25.9a.47 .47 0 0 1 .1 .7 2.11 2.11 0 0 1-2.6 0 .48 .48 0 0 1 .2-.7M97.3 40.7v-5.6M52.8 76.8v-5.6M52.8 62.7v-.3M54 62a.47 .47 0 0 1 .1 .7 2.11 2.11 0 0 1-2.6 0 .48 .48 0 0 1 .2-.7M58.7 78.4v-2.4M58.7 74.3v-1.5M58.7 64.3v-.3"/>
<path d="M59.9 63.6a.47 .47 0 0 1 .1 .7 2.11 2.11 0 0 1-2.6 0 .48 .48 0 0 1 .2-.7M60.1 74.8v-.3M61.2 74a.47 .47 0 0 1 .2 .8 2.11 2.11 0 0 1-2.7-.1 .48 .48 0 0 1 .2-.7M63.2 71.8v-.4M64.3 71a.47 .47 0 0 1 .2 .7 2.11 2.11 0 0 1-2.7 0 .48 .48 0 0 1 .2-.7M91.4 71.7v-5.6M91.7 71.7h-.5M97.6 73.3h-.5M52.8 88.1v-2.2M60.1 88.8v-5.5M63.2 85.8v-5.6M133.2 94.7v-.3"/>
<path d="M134.4 93.9a.47 .47 0 0 1 .1 .8 2.11 2.11 0 0 1-2.6-.1 .48 .48 0 0 1 .2-.7M136.3 91.7v-.4M137.5 90.9a.47 .47 0 0 1 .1 .7 2.11 2.11 0 0 1-2.6 0 .48 .48 0 0 1 .2-.7M53.1 109.4h-.5M59 111h-.5M63.4 118.4h-.5M133.2 108.7v-5.5M136.3 105.7v-5.6M60.3 121.4h-.5M136.6 138.3h-.5M133.5 141.3h-.5"/>
</g>
<path d="M60.1 121.4v-25.4M133.2 141.3v-25.4" fill="none" stroke="#000" stroke-width=".2" stroke-dasharray="6.3 1.3 1.3 1.3 1.3 1.3" stroke-dashoffset="3.2"/>
<path d="M63.2 118.4v-21.5M136.3 138.3v-21.6" fill="none" stroke="#000" stroke-width=".2" stroke-dasharray="6.3 1.3 1.3 1.3 1.3 1.3" stroke-dashoffset="-1.2"/>
<path d="M52.8 109.4v-15.4M58.7 111v-15.3" fill="none" stroke="#000" stroke-width=".2" stroke-dasharray="6.3 1.3 1.3 1.3 1.3 1.3" stroke-dashoffset="1.9"/>
<path d="M97.3 73.3v-9.5" fill="none" stroke="#000" stroke-width=".2" stroke-dasharray="6.3 1.3 1.3 1.3 1.3 1.3" stroke-dashoffset="4.8"/>
<g font-size="8.1">
<text x="67.6" y="8.9">2</text>
<text x="207.3" y="8.9">1</text>
<text x="4.4" y="56.2">B</text>
<text x="270.4" y="56.2">B</text>
<text x="3.7" y="164.1">A</text>
<text x="269.7" y="164.1">A</text>
<text x="67.6" y="212.4">2</text>
<text x="207.3" y="212.4">1</text>
</g>
<text font-size="7.1" x="205.6" y="173.9">Re:Engineering</text>
<text font-size="5.6" x="206.5" y="182.6">Bucket Hold Assembly</text>
<g font-size="4.7">
<text x="198.9" y="151.5">CT018</text>
<text x="198.9" y="158.8">M5 x 25mm SHCS</text>
</g>
<g font-size="4.2">
<text x="176.5" y="144">ITEM NO.</text>
<text x="207.7" y="144">PART NUMBER</text>
<text x="251.4" y="144">QTY.</text>
<text x="184.3" y="151.3">1</text>
<text x="254.8" y="151.3">1</text>
<text x="184.3" y="158.6">2</text>
<text x="254.8" y="158.6">8</text>
<text x="184.3" y="166">3</text>
<text x="199" y="166">T-Nut</text>
<text x="254.8" y="166">8</text>
<text x="199.3" y="196.5">A</text>
<text x="236.4" y="195.6">CT005</text>
</g>
<g font-size="3.5">
<text x="27.6" y="66.1">2</text>
<text x="27.6" y="84.8">1</text>
<text x="27.6" y="102.7">3</text>
<text x="91.9" y="171.7">AR003</text>
<text x="109.1" y="171.7">Pelletizer</text>
<text x="168.6" y="189.8">N/A</text>
<text x="168.6" y="200.1">N/A</text>
</g>
<g font-size="3.4">
<text x="198.1" y="180.4">TITLE:</text>
<text x="199.2" y="192.2">SIZE</text>
<text x="207.7" y="192.5">DWG. NO.</text>
<text x="198.8" y="201.7">SCALE:</text>
<text x="218" y="201.7">WEIGHT:</text>
<text x="244.5" y="201.7">SHEET 1 OF 1</text>
</g>
<g font-size="3.2">
<text x="56.9" y="187.4">Release for</text>
<text x="56.9" y="191.6">Fabrication 9/8/2018</text>
</g>
<g font-size="2.8">
<text x="126.5" y="171.1">UNLESS OTHERWISE SPECIFIED</text>
<text x="132.6" y="178.8">TOL ON ANGLE</text>
<text x="133.4" y="174.9">DIM ARE IN INCHES</text>
<text x="155.9" y="178.8">.10</text>
<text x="134.6" y="182.6">2PL</text>
<text x="141.1" y="182.6">.01 3PL</text>
<text x="152.4" y="182.6">.005</text>
<text x="167.1" y="185.2">Material:</text>
<text x="128.5" y="187.7">THIRD ANGLE PROJECTION</text>
<text x="56.9" y="196.9">Treatment:</text>
<text x="167.1" y="195.6">Finish:</text>
</g>
<g font-size="2.5">
<text x="177.1" y="175.8">Robert</text>
<text x="185.7" y="175.8">9/3/2018</text>
<text x="178.7" y="180.5">xxxx</text>
<text x="188.4" y="180.6">xxxx</text>
</g>
<g font-size="2.2">
<text x="167.8" y="171.7">Application</text>
<text x="188.6" y="171.7">DATE</text>
<text x="167.2" y="175.8">DRAWN</text>
<text x="167.1" y="180.5">CHECKER</text>
</g>
<g font-size="2.1">
<text x="93.9" y="196.9">NEXT ASSY</text>
<text x="112.6" y="196.9">USED ON</text>
<text x="101.9" y="201.9">APPLICATION</text>
</g>
</svg>
